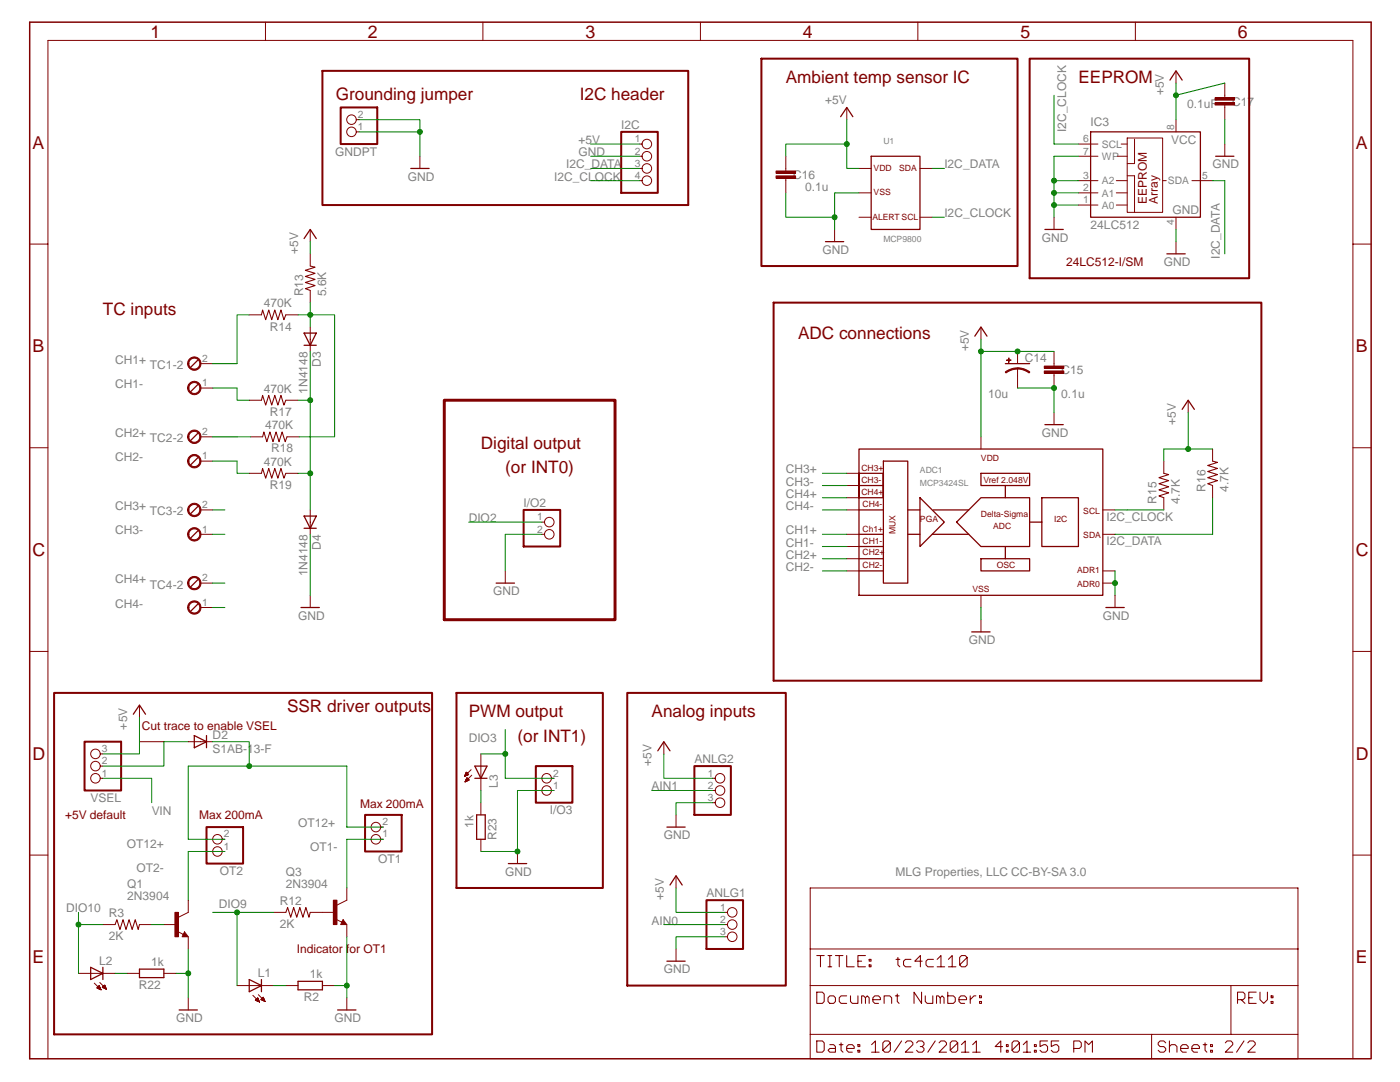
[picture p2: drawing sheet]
<svg xmlns="http://www.w3.org/2000/svg" width="279mm" height="216mm" viewBox="0 0 279 216" stroke-linecap="round" stroke-linejoin="round" font-family="sans-serif">
<path d="M64.3 14.1h73.1v26.8h-73.1zM152 11.7h51.1v41.4h-51.1zM205.5 11.7h43.8v43.8h-43.8zM154.4 60.4h97.3v75.4h-97.3zM10.8 138.3h75.4v68.1h-75.4zM91.1 138.3h29.2v38.9h-29.2zM125.2 138.3h31.6v58.4h-31.6z" fill="none" stroke="#800000" stroke-width=".4"/>
<path d="M27.8 148h4.9M37.6 179.6v2.5M32.7 184.5h2.4M37.6 186.9v2.5M37.6 199.1v2.4M69.2 199.1v2.4" fill="none" stroke="#800000" stroke-width=".2"/>
<path d="M88.7 79.9h34v43.8h-34z" fill="none" stroke="#800000" stroke-width=".59"/>
<path d="M35.8 201.5h3.6M67.4 201.5h3.6" fill="none" stroke="#800000" stroke-width=".25"/>
<path d="M34.9 182.1h.7v4.8h-.7z" fill="#800000"/>
<path d="M69.2 177.2v2.4M34.9 182.1h.7v4.8h-.7zM35.4 185.9l1.2 .6M36.8 185.9l.8 1h-1.3zM37.6 182.1l-2 .9M64.3 182.1h2.5M69.2 184.5v2.4" fill="none" stroke="#800000" stroke-width=".2"/>
<path d="M36.8 186.4l.2 .3h-.4l.2-.5 .5 .6h-.7" fill="none" stroke="#800000" stroke-width=".25"/>
<path d="M66.5 179.6h.7v4.9h-.7z" fill="#800000"/>
<g fill="none" stroke="#800000" stroke-width=".2">
<path d="M195.8 65.3v2.4M203.1 73.5v1.5M237.1 79.9v2.4M169 94.4h2.4M169 96.9h2.4M169 99.3h2.4M195.8 87.2v2.4M169 106.6h2.4M169 109.1h2.4M169 111.5h2.4M169 113.9h2.4M169 101.7h2.4"/>
<path d="M195.8 118.8v2.4M220.1 106.6h2.4M220.1 113.9h2.4M220.1 101.7h2.4M220.1 116.4h2.4M195.8 123.7v2.4M37.6 148h4.8M110 157.7h.6M110 155.3h.6M132.5 148v2.4M142.2 157.7h.5M142.2 155.3h.5"/>
<path d="M44.3 167.5h.6M44.3 169.9h.6M66.5 179.6h.7v4.9h-.7zM69.2 179.6l-1.9 1M76 167.5h.5M76 165h.5M103.3 169.9v2.4M134.9 162.6v2.4M134.9 174.8v2.4M142.2 160.2h.5M20.5 184.5h2.5M27.8 184.5h2.5"/>
<path d="M54.6 182.1h2.4M61.9 182.1h2.4M67.1 183.4l1.1 .6M68.5 183.5l.7 1h-1.2zM134.9 189.4v2.4M144.7 184.5h.5M144.7 182.1h.5M144.7 186.9h.5"/>
<circle cx="109.1" cy="155.3" r=".95"/>
<circle cx="109.1" cy="157.7" r=".95"/>
<circle cx="143.7" cy="155.3" r=".95"/>
<circle cx="143.7" cy="157.7" r=".95"/>
<circle cx="43.4" cy="167.5" r=".95"/>
<circle cx="43.4" cy="169.9" r=".95"/>
<circle cx="75" cy="167.5" r=".95"/>
<circle cx="75" cy="165" r=".95"/>
<circle cx="143.7" cy="160.2" r=".95"/>
<circle cx="146.1" cy="186.9" r=".95"/>
<circle cx="146.1" cy="182.1" r=".95"/>
<circle cx="146.1" cy="184.5" r=".95"/>
</g>
<g fill="none" stroke="#800000" stroke-width=".25">
<path d="M194.5 67.1l1.3-1.8 1.2 1.8M200.6 72.6h4.9M171.4 89.6h48.7v29.2h-48.7zM171.4 99.3h4.9M171.4 94.4h4.9M171.4 96.9h4.9M176.3 92h4.9v24.4h-4.9zM183.6 99.3l4.9 4.9-4.9 4.9zM195.8 94.4h9.7v2.5h-9.7zM200.6 96.9v2.4M207.9 99.3h7.3v9.8h-7.3zM235.9 81.7l1.2-1.8 1.3 1.8"/>
<path d="M171.4 101.7h4.9M171.4 106.6h4.9M171.4 109.1h4.9M171.4 113.9h4.9M171.4 111.5h4.9M181.2 101.7h2.4M181.2 106.6h2.4M186 106.6h7.3M186.3 101.7h7M193.3 101.7l2.5-2.4h9.7v9.8h-9.7l-4.9-4.9zM195.8 111.5h9.7v2.4h-9.7zM200.6 109.1v2.4"/>
<path d="M205.5 104.2h2.4M193.9 126.1h3.7M38.8 146.8l2.4 1.2-2.4 1.2zM41.2 146.8v2.4M131.3 149.8l1.2-1.8 1.2 1.8M101.5 172.3h3.6M133.1 165h3.6M133.7 176.6l1.2-1.8 1.2 1.8M68.5 184l.1 .3h-.4l.3-.5 .5 .6h-.8M133.1 191.8h3.6"/>
</g>
<path d="M23 184.5l.3-1 .6 2 .7-2 .5 2 .7-2 .6 2 .6-2 .6 2 .2-1M57 182.1l.4-1 .6 1.9 .6-1.9 .6 1.9 .6-1.9 .7 1.9 .5-1.9 .7 1.9 .2-.9" fill="none" stroke="#800000" stroke-width=".21"/>
<path d="M106.9 152.9h7.3v7.3h-7.3zM138.6 152.9h7.3v9.7h-7.3zM41.2 165h7.3v7.3h-7.3zM72.9 162.6h7.3v7.3h-7.3zM141 179.6h7.3v9.8h-7.3z" fill="none" stroke="#800000" stroke-width=".4"/>
<path d="M203.1 73.4l1.3 .2 1.1 .6-.1 .2-1.4-.6-.9-.2z" fill-rule="evenodd" fill="#800000"/>
<path d="M203.1 73.4l1.3 .2 1.1 .6-.1 .2-1.4-.6-.9-.2z" fill="none" stroke="#800000" stroke-width=".2"/>
<path d="M200.6 74.2l1.2-.6 1.3-.2v.2l-1 .2-1.3 .6z" fill-rule="evenodd" fill="#800000"/>
<path d="M200.6 74.2l1.2-.6 1.3-.2v.2l-1 .2-1.3 .6zM203.1 70.1v2.5M203.1 75v2.4" fill="none" stroke="#800000" stroke-width=".2"/>
<path d="M200.9 71.8h.9v.1h-.9z" fill="#800000"/>
<path d="M200.9 71.8h.9v.1h-.9z" fill="none" stroke="#800000" stroke-width=".2"/>
<path d="M201.3 71.4h.1v.9h-.1z" fill="#800000"/>
<path d="M201.3 71.4h.1v.9h-.1zM210.4 70.1v2.5M210.4 75v2.4" fill="none" stroke="#800000" stroke-width=".2"/>
<path d="M208.4 74h3.9v.5h-3.9z" fill="#800000"/>
<path d="M208.4 74h3.9v.5h-3.9z" fill="none" stroke="#800000" stroke-width=".2"/>
<path d="M208.4 73h3.9v.5h-3.9z" fill="#800000"/>
<g fill="none" stroke="#800000" stroke-width=".2">
<path d="M156.8 31.2v2.4M156.8 36v2.5M169 21.4v2.5M171.4 33.6h2.5M171.4 38.5h2.5M183.6 33.6h2.4M166.6 45.8v2.4M171.4 43.3h2.5M183.6 43.3h2.4M208.4 73h3.9v.5h-3.9zM210.4 72.6v.4M210.4 74.5v.5"/>
<path d="M210.4 82.3v2.4M232.3 92v2.4M232.3 99.3v2.4M242 89.6v2.4M242 96.9v2.4M222.5 118.8v2.4"/>
</g>
<path d="M167.8 23.3l1.2-1.9 1.2 1.9M173.9 31.2h9.7v14.6h-9.7zM164.7 48.2h3.7M208.5 84.7h3.7M220.7 121.2h3.7" fill="none" stroke="#800000" stroke-width=".25"/>
<path d="M232.3 94.4l.9 .3-1.9 .6 1.9 .6-1.9 .6 1.9 .6-1.9 .6 1.9 .6-1.9 .7 1 .3M242 92l1 .3-2 .6 2 .6-2 .6 2 .6-2 .6 2 .6-2 .6 1 .4" fill="none" stroke="#800000" stroke-width=".21"/>
<path d="M154.9 35.1h3.9v.5h-3.9z" fill="#800000"/>
<path d="M154.9 35.1h3.9v.5h-3.9z" fill="none" stroke="#800000" stroke-width=".2"/>
<path d="M154.9 34.1h3.9v.5h-3.9z" fill="#800000"/>
<g fill="none" stroke="#800000" stroke-width=".2">
<path d="M234.7 14.1v2.5M244.4 16.6v2.4M154.9 34.1h3.9v.5h-3.9zM156.8 33.6v.5M156.8 35.6v.4M215.2 28.7h3.9M215.2 36h3.9M215.2 38.5h3.9M215.2 31.2h3.9M222.8 36h2.2M222.8 38.5h2.2M223 31.2h2"/>
<path d="M223.8 28.7h1.2M225 27.5h7v14.9h-7zM225 35.1h1.4v7.3M226.4 27.8v4.8h-1.4M232 36h.7M234.7 23.9v2.4M237.9 36h4.1M244.4 21.4v2.5M210.4 43.3v2.5M215.2 40.9h3.9M222.8 40.9h2.2M234.7 43.3v2.5"/>
<path d="M234.7 48.2v2.5"/>
</g>
<path d="M233.5 16l1.2-1.9 1.2 1.9M217.7 26.3h21.9v17h-21.9zM208.5 45.8h3.7M232.9 50.7h3.6" fill="none" stroke="#800000" stroke-width=".25"/>
<path d="M242.5 20.5h3.9v.5h-3.9z" fill="#800000"/>
<path d="M242.5 20.5h3.9v.5h-3.9z" fill="none" stroke="#800000" stroke-width=".2"/>
<path d="M242.5 19.5h3.9v.5h-3.9z" fill="#800000"/>
<g fill="none" stroke="#800000" stroke-width=".2">
<path d="M53 4.4v3.7M96.4 4.4v3.7M139.8 4.4v3.7M183.2 4.4v3.7M226.6 4.4v3.7M242.5 19.5h3.9v.5h-3.9zM244.4 19v.5M244.4 21v.4M244.4 28.7v2.5M5.9 48.7h3.7M270 48.7h3.6M5.9 89.3h3.7"/>
<path d="M270 89.3h3.6M5.9 130h3.7M270 130h3.6M5.9 170.6h3.7M270 170.6h3.6M161.7 196.7h97.3M161.7 189.4h97.3M245.7 196.7v9.7M9.6 211.3v-203.2h260.4v203.2M161.7 206.4h84M229.8 206.4v4.9M245.7 206.4h13.3v4.9h-97.3v-34.1h97.3v29.2"/>
</g>
<path d="M242.6 31.2h3.7" fill="none" stroke="#800000" stroke-width=".25"/>
<path d="M5.9 4.4h267.7v206.9h-267.7z" fill="none" stroke="#800000" stroke-width=".3"/>
<g fill="none" stroke="#800000" stroke-width=".21">
<path d="M163 198h1.1l.4 .4v1.4l-.4 .4h-1.1zM163 190.7h1.5M163.7 190.7v2.2M165.2 190.7h.8M165.2 192.9h.8M165.6 198.7h.8l.3 .4v.7l-.3 .4h-.8l-.4-.4v-.7zM165.6 190.7v2.2M166.7 190.7h1.5M167.5 190.7v2.2M169 190.7v2.2h1.5M169 198.7h-1.1l-.4 .4v.7l.4 .4h1.1M169.7 198.7v1.1l.4 .4h1.1v-1.5"/>
<path d="M171.2 191.8h.8M172.7 190.7h-1.5v2.2h1.5M172.7 199.1l.4-.4 .4 .4v1.1M173.5 191.4h.3v.4h-.3zM173.5 192.5h.3v.4h-.3zM174.2 199.5h1.5v-.4l-.4-.4h-.7l-.4 .4v.7l.4 .4h.7M178.7 198.7h.7M178.8 191.4h.8M179.1 198.4v1.4l.3 .4M179.2 191.1v1.4l.4 .4M181.8 191.4h-1.1l-.4 .4v.7l.4 .4h1.1M183.9 198v2.2l-1.5-2.2v2.2"/>
<path d="M184 191.8h-1.4l1.1-1.1v2.2M184.7 198.7v1.1l.3 .4h1.2v-1.5M186.3 191.4h-1.1l-.4 .4v.7l.4 .4h1.1M187 191.4l.8-.7v2.2M187 192.9h1.5M187.6 199.1l.4-.4 .4 .4v1.1M189.1 198v2.2h1.2l.3-.4v-.7l-.3-.4h-1.2M189.3 191.4l.7-.7v2.2M189.3 192.9h1.5M191.4 199.5h1.5v-.4l-.4-.4h-.7l-.4 .4v.7l.4 .4h.7M193 191.1l-1.5 1.4 .4 .4h.7l.4-.4v-1.4l-.4-.4h-.7l-.4 .4v1.4M193.6 198.7v1.5"/>
<path d="M194.8 198.7h-.4l-.8 .8M195.5 198.7h.4v.4h-.4zM195.5 199.8h.4v.4h-.4zM247 199.5h1.1l.4-.4v-.7l-.4-.4h-1.1v2.2M247.7 199.5l.8 .7M249.2 199.1h.8M250.7 198h-1.5v2.2h1.5M251.5 198v1.5l.7 .7 .7-.7v-1.5M253.7 198.7h.4v.4h-.4zM253.7 199.8h.4v.4h-.4zM163 207.7h1.1l.4 .4v1.5l-.4 .4h-1.1zM165.6 208.4h.8l.3 .4v1.2h-1.1l-.4-.4 .4-.4h1.1"/>
<path d="M167.5 208.4h.7M167.9 208.1v1.5l.3 .4M169 209.2h1.5v-.4l-.4-.4h-.7l-.4 .4v.8l.4 .4h.7M171.2 208.4h.4v.4h-.4zM171.2 209.6h.4v.4h-.4zM172 200.2v-1.5h.3l.4 .4v1.1M173.9 208.4l.8-.7v2.3M173.9 210h1.6M176.4 200.2v-1.5h1.2l.3 .4v1.1M177.7 208.1l-1.5 1.5 .4 .4h.7l.4-.4v-1.5l-.4-.4h-.7l-.4 .4v1.5M179.9 207.7l-1.5 2.3M180.7 208.1l.4-.4h.7l.4 .4v.3l-1.5 1.6h1.5"/>
<path d="M182.9 208.1l.4-.4h.7l.4 .4v.3l-.4 .4h-.3M184 208.8l.4 .4v.4l-.4 .4h-.7l-.4-.4M186.6 207.7l-1.4 2.3M186.9 200.2v-1.5h.4l.3 .4v1.1M187.4 208.1l.4-.4h.7l.4 .4v.3l-1.5 1.6h1.5M191.1 208.1l-1.5 1.5 .4 .4h.8l.3-.4v-1.5l-.3-.4h-.8l-.4 .4v1.5M191.9 208.4l.7-.7v2.3M191.9 210h1.5M194.1 208.4l.8-.7v2.3M194.1 210h1.5M200.1 208.8h-1.5l1.1-1.1v2.3M200.9 208.4h.3v.4h-.3z"/>
<path d="M200.9 209.6h.3v.4h-.3zM203.5 208.1l-1.5 1.5 .3 .4h.8l.4-.4v-1.5l-.4-.4h-.8l-.3 .4v1.5M204.2 208.4l.8-.7v2.3M204.2 210h1.5M206.4 208.4h.4v.4h-.4zM206.4 209.6h.4v.4h-.4zM209.1 207.7h-1.5v1.1l.7-.4h.4l.4 .4v.8l-.4 .4h-.8l-.3-.4M211.3 207.7h-1.5v1.1l.8-.4h.3l.4 .4v.8l-.4 .4h-.7l-.4-.4M214.3 209.2h1.1l.4-.4v-.7l-.4-.4h-1.1v2.3M216.5 210v-2.3l.8 .7 .7-.7v2.3M232.6 208.1l-.3-.4h-.8l-.4 .4v.3l.4 .4h.8l.3 .4v.4l-.3 .4h-.8l-.4-.4M233.4 208.8l.4-.4h.7l.4 .4v1.2"/>
<path d="M233.4 207.7v2.3M235.6 209.2h1.5v-.4l-.4-.4h-.7l-.4 .4v.8l.4 .4h.7M237.9 209.2h1.5v-.4l-.4-.4h-.7l-.4 .4v.8l.4 .4h.7M240.1 208.4h.8M240.5 208.1v1.5l.4 .4M241.6 208.4h.4v.4h-.4zM241.6 209.6h.4v.4h-.4zM244.5 208.1l.4-.4h.8l.3 .4v.3l-1.5 1.6h1.5M248.3 207.7l-1.5 2.3M249 208.1l.4-.4h.7l.4 .4v.3l-1.5 1.6h1.5"/>
</g>
<path d="M37.8 105.7a1.33 1.33 0 0 1 2.1 .3 1.33 1.33 0 0 1-.8 1.9 1.33 1.33 0 0 1-1.7-1.3h.3a1.1 1.1 0 0 1 1.6-.9 1.1 1.1 0 0 1 .1 1.9 1.1 1.1 0 0 1-1.7-.7v-.3h-.3l.2-.6z" fill-rule="evenodd" fill="#800000"/>
<path d="M37.8 105.7a1.33 1.33 0 0 1 2.1 .3 1.33 1.33 0 0 1-.8 1.9 1.33 1.33 0 0 1-1.7-1.3h.3a1.1 1.1 0 0 1 1.6-.9 1.1 1.1 0 0 1 .1 1.9 1.1 1.1 0 0 1-1.7-.7v-.3h-.3l.2-.6zM40 106.6h2.4" fill="none" stroke="#800000" stroke-width=".2"/>
<path d="M39.5 105.9l-1.4 1.5" fill="none" stroke="#800000" stroke-width=".25"/>
<path d="M37.8 100.8a1.33 1.33 0 0 1 2.1 .3 1.33 1.33 0 0 1-.8 2 1.33 1.33 0 0 1-1.7-1.4h.3a1.1 1.1 0 0 1 1.6-.8 1.1 1.1 0 0 1 .1 1.8 1.1 1.1 0 0 1-1.7-.7v-.3h-.3l.2-.6z" fill-rule="evenodd" fill="#800000"/>
<path d="M37.8 100.8a1.33 1.33 0 0 1 2.1 .3 1.33 1.33 0 0 1-.8 2 1.33 1.33 0 0 1-1.7-1.4h.3a1.1 1.1 0 0 1 1.6-.8 1.1 1.1 0 0 1 .1 1.8 1.1 1.1 0 0 1-1.7-.7v-.3h-.3l.2-.6zM40 101.7h2.4" fill="none" stroke="#800000" stroke-width=".2"/>
<path d="M39.5 101l-1.4 1.5" fill="none" stroke="#800000" stroke-width=".25"/>
<path d="M37.8 76.5a1.33 1.33 0 0 1 2.1 .3 1.33 1.33 0 0 1-.8 1.9 1.33 1.33 0 0 1-1.7-1.3h.3a1.1 1.1 0 0 1 1.6-.9 1.1 1.1 0 0 1 .2 1.9 1.1 1.1 0 0 1-1.8-.7v-.3h-.3l.2-.6z" fill-rule="evenodd" fill="#800000"/>
<path d="M37.8 76.5a1.33 1.33 0 0 1 2.1 .3 1.33 1.33 0 0 1-.8 1.9 1.33 1.33 0 0 1-1.7-1.3h.3a1.1 1.1 0 0 1 1.6-.9 1.1 1.1 0 0 1 .2 1.9 1.1 1.1 0 0 1-1.8-.7v-.3h-.3l.2-.6zM40 77.4h2.4" fill="none" stroke="#800000" stroke-width=".2"/>
<path d="M39.5 76.7l-1.4 1.4" fill="none" stroke="#800000" stroke-width=".25"/>
<path d="M37.8 71.6a1.33 1.33 0 0 1 2.1 .3 1.33 1.33 0 0 1-.8 2 1.33 1.33 0 0 1-1.7-1.3h.3a1.1 1.1 0 0 1 1.6-1 1.1 1.1 0 0 1 .2 1.9 1.1 1.1 0 0 1-1.8-.7v-.2h-.3l.2-.7z" fill-rule="evenodd" fill="#800000"/>
<path d="M37.8 71.6a1.33 1.33 0 0 1 2.1 .3 1.33 1.33 0 0 1-.8 2 1.33 1.33 0 0 1-1.7-1.3h.3a1.1 1.1 0 0 1 1.6-1 1.1 1.1 0 0 1 .2 1.9 1.1 1.1 0 0 1-1.8-.7v-.2h-.3l.2-.7zM40 72.6h2.4" fill="none" stroke="#800000" stroke-width=".2"/>
<path d="M39.5 71.8l-1.4 1.5" fill="none" stroke="#800000" stroke-width=".25"/>
<path d="M37.8 91.1a1.33 1.33 0 0 1 2.1 .3 1.33 1.33 0 0 1-.8 1.9 1.33 1.33 0 0 1-1.7-1.3h.3a1.1 1.1 0 0 1 1.6-.9 1.1 1.1 0 0 1 .1 1.9 1.1 1.1 0 0 1-1.7-.7v-.3h-.3l.2-.6z" fill-rule="evenodd" fill="#800000"/>
<path d="M37.8 91.1a1.33 1.33 0 0 1 2.1 .3 1.33 1.33 0 0 1-.8 1.9 1.33 1.33 0 0 1-1.7-1.3h.3a1.1 1.1 0 0 1 1.6-.9 1.1 1.1 0 0 1 .1 1.9 1.1 1.1 0 0 1-1.7-.7v-.3h-.3l.2-.6zM40 92h2.4" fill="none" stroke="#800000" stroke-width=".2"/>
<path d="M39.5 91.3l-1.4 1.5" fill="none" stroke="#800000" stroke-width=".25"/>
<path d="M37.8 86.2a1.33 1.33 0 0 1 2.1 .3 1.33 1.33 0 0 1-.8 2 1.33 1.33 0 0 1-1.7-1.3h.3a1.1 1.1 0 0 1 1.6-1 1.1 1.1 0 0 1 .2 1.9 1.1 1.1 0 0 1-1.8-.7v-.2h-.3l.2-.7z" fill-rule="evenodd" fill="#800000"/>
<path d="M37.8 86.2a1.33 1.33 0 0 1 2.1 .3 1.33 1.33 0 0 1-.8 2 1.33 1.33 0 0 1-1.7-1.3h.3a1.1 1.1 0 0 1 1.6-1 1.1 1.1 0 0 1 .2 1.9 1.1 1.1 0 0 1-1.8-.7v-.2h-.3l.2-.7zM40 87.2h2.4" fill="none" stroke="#800000" stroke-width=".2"/>
<path d="M39.5 86.4l-1.4 1.5" fill="none" stroke="#800000" stroke-width=".25"/>
<path d="M37.8 120.3a1.33 1.33 0 0 1 2.1 .3 1.33 1.33 0 0 1-.8 1.9 1.33 1.33 0 0 1-1.7-1.3h.3a1.1 1.1 0 0 1 1.6-.9 1.1 1.1 0 0 1 .1 1.9 1.1 1.1 0 0 1-1.7-.7v-.3h-.3l.2-.7z" fill-rule="evenodd" fill="#800000"/>
<path d="M37.8 120.3a1.33 1.33 0 0 1 2.1 .3 1.33 1.33 0 0 1-.8 1.9 1.33 1.33 0 0 1-1.7-1.3h.3a1.1 1.1 0 0 1 1.6-.9 1.1 1.1 0 0 1 .1 1.9 1.1 1.1 0 0 1-1.7-.7v-.3h-.3l.2-.7zM40 121.2h2.4" fill="none" stroke="#800000" stroke-width=".2"/>
<path d="M39.5 120.5l-1.4 1.5" fill="none" stroke="#800000" stroke-width=".25"/>
<path d="M37.8 115.4a1.34 1.34 0 0 1 2.1 .3 1.34 1.34 0 0 1-.8 1.9 1.34 1.34 0 0 1-1.7-1.2h.3a1.1 1.1 0 0 1 1.6-.9 1.1 1.1 0 0 1 .1 1.8 1.1 1.1 0 0 1-1.7-.7v-.2h-.3z" fill-rule="evenodd" fill="#800000"/>
<g fill="none" stroke="#800000" stroke-width=".2">
<path d="M71.1 26.3h.5M71.1 23.9h.5M83.8 31.2v2.4M127.6 28.7h.5M127.6 31.2h.5M127.6 33.6h.5M127.6 36h.5M61.9 45.8v2.4M61.9 50.7v2.4M61.9 58v2.4M49.7 62.8h2.5M49.7 79.9h2.5"/>
<path d="M57 62.8h2.5M57 79.9h2.5M61.9 65.3v4.8M49.7 94.4h2.5M50 87.2h2.4M57 94.4h2.5M57.3 87.2h2.4M37.8 115.4a1.34 1.34 0 0 1 2.1 .3 1.34 1.34 0 0 1-.8 1.9 1.34 1.34 0 0 1-1.7-1.2h.3a1.1 1.1 0 0 1 1.6-.9 1.1 1.1 0 0 1 .1 1.8 1.1 1.1 0 0 1-1.7-.7v-.2h-.3zM40 116.4h2.4M61.9 101.7v4.9M61.9 118.8v2.4M100.8 113.9v2.5"/>
<path d="M108.1 104.2h.6M108.1 106.6h.6M20 155.3h.5M20 152.9h.5M20 150.4h.5M27.8 140.7v2.4M92.8 154.8h.2M92.8 154.7h.5M92.8 154.6h.7M92.8 155.9h.2M92.9 154.5h.5M92.9 155.8h.4"/>
<path d="M92.9 154.3h.4M92.9 155.7h.6M93 154.2h.2M93 155.6h.6M93 154.1h.1M93 155.5h.5M93.1 155.4h.3M93.1 155.3h.2M93.2 155.2l.5 .5-.9 .3zM94 153.6l-1.3 1.3 .3-.8 .5 .5-.8 .3M94.1 154.7l-1.3 1.3M96 150.4v7.3"/>
<path d="M96 160.2v2.4M96 167.5v2.4M15.7 194.2h7.3M18.8 196.2l1.4 1.3M19.4 197.1h.6M19.5 197.2h.5M19.5 197h.4M19.6 196.9h.3M19.7 197.3h.4M19.7 196.7h.1M19.8 196.7l.4 .8-.9-.4zM19.9 196l1.4 1.4"/>
<path d="M20 197.4h.1M20.5 197h.6M20.6 197.1h.5M20.6 196.9h.4M20.7 196.7h.3M20.8 196.6h.1M20.8 197.2h.4M20.9 196.5l.4 .9-.9-.4zM21.1 197.3h.1M25.4 194.2h2.4M32.7 194.2h2.4M47.3 196.7h7.3"/>
<path d="M50.5 198.6l1.3 1.3M50.9 199.6l.5-.5 .4 .8zM51 199.6h.6M51.1 199.5h.5M51.2 199.4h.4M51.3 199.7h.4M51.3 199.3h.2M51.4 199.2h.1M51.5 199.8h.3M51.6 198.5l1.3 1.3M52 199.5l.5-.5 .4 .8zM52.1 199.5h.6"/>
<path d="M52.1 199.4h.6M52.2 199.3h.5M52.4 199.2h.2M52.4 199.6h.4M52.5 199h.1M52.6 199.7h.3M57 196.7h2.5M64.3 196.7h2.5"/>
<circle cx="70.1" cy="26.3" r=".95"/>
<circle cx="70.1" cy="23.9" r=".95"/>
<circle cx="129.1" cy="31.2" r=".95"/>
<circle cx="129.1" cy="33.6" r=".95"/>
<circle cx="129.1" cy="28.7" r=".95"/>
<circle cx="129.1" cy="36" r=".95"/>
<circle cx="109.6" cy="106.6" r=".95"/>
<circle cx="109.6" cy="104.2" r=".95"/>
<circle cx="19" cy="155.3" r=".95"/>
<circle cx="19" cy="150.4" r=".95"/>
<circle cx="19" cy="152.9" r=".95"/>
</g>
<g fill="none" stroke="#800000" stroke-width=".25">
<path d="M82 33.6h3.6M60.7 47.6l1.2-1.8 1.2 1.8M60.7 66.5h2.4l-1.2 2.4zM60.7 68.9h2.4M39.5 115.6l-1.4 1.5M60.7 103h2.4l-1.2 2.4zM60.7 105.4h2.4M99 116.4h3.7M60.1 121.2h3.6M26.6 142.5l1.2-1.8 1.2 1.8M94.8 152.9h2.4l-1.2 2.4zM94.8 155.3h2.4"/>
<path d="M95.1 162.6h1.7v4.9h-1.7zM18.1 193l2.4 1.2-2.4 1.3zM20.5 193v2.5M27.8 193.4h4.9v1.7h-4.9zM49.7 195.5l2.5 1.2-2.5 1.2zM52.2 195.5v2.4M59.5 195.8h4.8v1.7h-4.8z"/>
</g>
<path d="M68 21.4h7.3v7.3h-7.3zM124 26.3h7.3v12.2h-7.3zM104.5 101.7h7.3v7.4h-7.3zM16.9 148h7.3v9.7h-7.3z" fill="none" stroke="#800000" stroke-width=".4"/>
<path d="M61.9 53.1l1 .2-2 .6 2 .6-2 .7 2 .6-2 .6 2 .6-2 .6 1 .4M52.2 62.8l.2-1 .6 2 .6-2 .6 2 .6-2 .7 2 .6-2 .6 2 .3-1M52.2 79.9l.2-1 .6 1.9 .6-1.9 .6 1.9 .6-1.9 .7 1.9 .6-1.9 .6 1.9 .3-.9M52.2 94.4l.2-.9 .6 1.9 .6-1.9 .6 1.9 .6-1.9 .7 1.9 .6-1.9 .6 1.9 .3-1M52.4 87.2l.3-1 .6 1.9 .6-1.9 .6 1.9 .6-1.9 .6 1.9 .6-1.9 .6 1.9 .4-.9" fill="none" stroke="#800000" stroke-width=".21"/>
<path d="M35.1 194.2h2.5M37.6 189.4v9.7" fill="none" stroke="#008000" stroke-width=".2"/>
<circle cx="37.6" cy="194.2" r=".49" fill="#008000"/>
<g fill="none" stroke="#008000" stroke-width=".2">
<path d="M110.6 157.7h-7.3v12.2h-7.3"/>
<circle cx="37.6" cy="194.2" r=".49"/>
</g>
<circle cx="103.3" cy="169.9" r=".49" fill="#008000"/>
<g fill="none" stroke="#008000" stroke-width=".2">
<path d="M142.2 160.2h-7.3v2.4M66.8 196.7h2.4M69.2 186.9v12.2M144.7 186.9h-9.8v2.5"/>
<circle cx="103.3" cy="169.9" r=".49"/>
</g>
<circle cx="69.2" cy="196.7" r=".49" fill="#008000"/>
<circle cx="69.2" cy="196.7" r=".49" fill="none" stroke="#008000" stroke-width=".2"/>
<path d="M203.1 77.4h7.3v4.9M195.8 121.2v2.5" fill="none" stroke="#008000" stroke-width=".21"/>
<circle cx="210.4" cy="77.4" r=".49" fill="#008000"/>
<circle cx="210.4" cy="77.4" r=".49" fill="none" stroke="#008000" stroke-width=".2"/>
<path d="M222.5 113.9v4.9" fill="none" stroke="#008000" stroke-width=".21"/>
<circle cx="222.5" cy="116.4" r=".49" fill="#008000"/>
<g fill="none" stroke="#008000" stroke-width=".2">
<path d="M156.8 38.5v4.8h9.8"/>
<circle cx="222.5" cy="116.4" r=".49"/>
</g>
<path d="M171.4 38.5h-4.8v7.3" fill="none" stroke="#008000" stroke-width=".21"/>
<circle cx="166.6" cy="43.3" r=".49" fill="#008000"/>
<g fill="none" stroke="#008000" stroke-width=".2">
<path d="M210.4 36h4.8M215.2 31.2h-4.8v12.1"/>
<circle cx="166.6" cy="43.3" r=".49"/>
</g>
<circle cx="210.4" cy="36" r=".49" fill="#008000"/>
<g fill="none" stroke="#008000" stroke-width=".2">
<path d="M210.4 38.5h4.8"/>
<circle cx="210.4" cy="36" r=".49"/>
</g>
<circle cx="210.4" cy="38.5" r=".49" fill="#008000"/>
<g fill="none" stroke="#008000" stroke-width=".2">
<path d="M210.4 40.9h4.8"/>
<circle cx="210.4" cy="38.5" r=".49"/>
</g>
<circle cx="210.4" cy="40.9" r=".49" fill="#008000"/>
<g fill="none" stroke="#008000" stroke-width=".2">
<path d="M71.6 23.9h12.2v7.3M71.6 26.3h12.2M117.9 31.2h9.7M244.4 23.9v4.8M234.7 45.8v2.4"/>
<circle cx="210.4" cy="40.9" r=".49"/>
</g>
<circle cx="83.8" cy="26.3" r=".49" fill="#008000"/>
<g fill="none" stroke="#008000" stroke-width=".2">
<path d="M61.9 106.6v12.2M108.1 106.6h-7.3v7.3M132.5 150.4v4.9h9.7M134.9 177.2v4.9h9.8"/>
<circle cx="83.8" cy="26.3" r=".49"/>
</g>
<path d="M210.4 70.1h-14.6v17.1" fill="none" stroke="#008000" stroke-width=".21"/>
<circle cx="203.1" cy="70.1" r=".49" fill="#008000"/>
<circle cx="203.1" cy="70.1" r=".49" fill="none" stroke="#008000" stroke-width=".2"/>
<circle cx="195.8" cy="70.1" r=".49" fill="#008000"/>
<g fill="none" stroke="#008000" stroke-width=".2">
<path d="M232.3 89.6v2.4M237.1 82.3v7.3"/>
<circle cx="195.8" cy="70.1" r=".49"/>
</g>
<path d="M195.8 67.7v2.4M232.3 89.6h9.7" fill="none" stroke="#008000" stroke-width=".21"/>
<circle cx="237.1" cy="89.6" r=".49" fill="#008000"/>
<g fill="none" stroke="#008000" stroke-width=".2">
<path d="M169 28.7h-12.2v2.5"/>
<circle cx="237.1" cy="89.6" r=".49"/>
</g>
<path d="M169 23.9v9.7h2.4" fill="none" stroke="#008000" stroke-width=".21"/>
<circle cx="169" cy="28.7" r=".49" fill="#008000"/>
<g fill="none" stroke="#008000" stroke-width=".2">
<path d="M234.7 16.6v7.3M244.4 16.6l-9.7 2.4"/>
<circle cx="169" cy="28.7" r=".49"/>
</g>
<circle cx="234.7" cy="19" r=".49" fill="#008000"/>
<g fill="none" stroke="#008000" stroke-width=".2">
<path d="M117.9 28.7h9.7M61.9 48.2v2.5M27.8 143.1v7.3h-7.3M15.7 182.1v2.4M20.5 184.5h-4.8v9.7"/>
<circle cx="234.7" cy="19" r=".49"/>
</g>
<circle cx="15.7" cy="184.5" r=".49" fill="#008000"/>
<g fill="none" stroke="#008000" stroke-width=".2">
<path d="M130 157.7h12.2M42.4 182.1h12.2M47.3 182.1v14.6"/>
<circle cx="15.7" cy="184.5" r=".49"/>
</g>
<circle cx="47.3" cy="182.1" r=".49" fill="#008000"/>
<g fill="none" stroke="#008000" stroke-width=".2">
<path d="M96 150.4h4.8M100.8 145.6v9.7h9.8"/>
<circle cx="47.3" cy="182.1" r=".49"/>
</g>
<circle cx="100.8" cy="150.4" r=".49" fill="#008000"/>
<g fill="none" stroke="#008000" stroke-width=".2">
<path d="M42.4 148h7.3v4.9M44.9 169.9h-7.3v9.7M76.5 165h-7.3v-12.1h-31.6v14.6h7.3M76.5 167.5h-7.3v9.7M30.3 184.5h2.4"/>
<circle cx="100.8" cy="150.4" r=".49"/>
</g>
<circle cx="49.7" cy="152.9" r=".49" fill="#008000"/>
<g fill="none" stroke="#008000" stroke-width=".2">
<path d="M210.4 19v9.7h4.8M117.9 36h9.7M117.9 33.6h9.7M242 36h2.4v14.7M47.3 77.4v2.5h2.4M49.7 62.8h-2.4v9.8M59.5 62.8h2.4M61.9 60.4v4.9M47.3 92v2.4h2.4M47.3 87.2h2.7M242 99.3v2.4M225 101.7h7.3"/>
<path d="M20.5 155.3h9.8v4.9M37.6 148h-4.9v4.9h-12.2M132.5 184.5h12.2"/>
<circle cx="49.7" cy="152.9" r=".49"/>
</g>
<g fill="none" stroke="#008000" stroke-width=".21">
<path d="M186 33.6h2.5M186 43.3h2.5M42.4 72.6h4.9M42.4 77.4h4.9M42.4 87.2h4.9M42.4 92h4.9M164.1 94.4h4.9M164.1 96.9h4.9M164.1 99.3h4.9M42.4 106.6h2.5M42.4 101.7h2.5M42.4 116.4h2.5"/>
<path d="M164.1 106.6h4.9M164.1 109.1h4.9M164.1 111.5h4.9M164.1 113.9h4.9M164.1 101.7h4.9M222.5 101.7h2.5M242 101.7v4.9h-19.5M42.4 121.2h2.5"/>
</g>
<circle cx="61.9" cy="62.8" r=".49" fill="#008000"/>
<g fill="none" stroke="#008000" stroke-width=".2">
<path d="M59.5 79.9h2.4M61.9 62.8h4.9v24.4h-7.1M61.9 70.1v31.6"/>
<circle cx="61.9" cy="62.8" r=".49"/>
</g>
<circle cx="61.9" cy="79.9" r=".49" fill="#008000"/>
<g fill="none" stroke="#008000" stroke-width=".2">
<path d="M59.5 94.4h2.4"/>
<circle cx="61.9" cy="79.9" r=".49"/>
</g>
<circle cx="61.9" cy="94.4" r=".49" fill="#008000"/>
<g fill="none" stroke="#008000" stroke-width=".2">
<path d="M93.5 104.2h14.6M96 157.7v2.5M23 194.2h2.4M54.6 196.7h2.4"/>
<circle cx="61.9" cy="94.4" r=".49"/>
</g>
<g font-size="3.5" fill="#800000">
<text x="30" y="7.5">1</text>
<text x="73.4" y="7.5">2</text>
<text x="116.8" y="7.5">3</text>
<text x="160.2" y="7.5">4</text>
<text x="203.6" y="7.5">5</text>
<text x="247" y="7.5">6</text>
<text x="6.5" y="29.6">A</text>
<text x="270.6" y="29.6">A</text>
<text x="6.5" y="70.3">B</text>
<text x="270.6" y="70.3">B</text>
<text x="6.5" y="110.9">C</text>
<text x="270.6" y="110.9">C</text>
<text x="6.5" y="151.6">D</text>
<text x="270.6" y="151.6">D</text>
<text x="6.5" y="192.2">E</text>
<text x="270.6" y="192.2">E</text>
</g>
<g font-size="3.4" fill="#800000">
<text x="156.8" y="16.6">Ambient temp sensor IC</text>
<text x="215.2" y="16.6">EEPROM</text>
<text x="67" y="20">Grounding jumper</text>
<text x="115.7" y="20">I2C header</text>
<text x="20.5" y="62.8">TC inputs</text>
<text x="159.3" y="67.7">ADC connections</text>
<text x="96" y="89.6">Digital output</text>
<text x="100.8" y="94.4">(or INT0)</text>
<text x="57.3" y="142.2">SSR driver outputs</text>
<text x="93.5" y="143.1">PWM output</text>
<text x="130" y="143.1">Analog inputs</text>
<text x="103.3" y="148">(or INT1)</text>
</g>
<g font-size="2.4" fill="#808080">
<text x="164.7" y="20.7">+5V</text>
<text x="232.3" y="19" transform="rotate(-90 232.3 19)">+5V</text>
<text x="236.9" y="21.6">0.1uF</text>
<text x="245.9" y="21.1">C17</text>
<text x="115.4" y="28.7">+5V</text>
<text x="124" y="25.7">I2C</text>
<text x="212.8" y="26.3" transform="rotate(-90 212.8 26.3)">I2C_CLOCK</text>
<text x="217.7" y="25.1">IC3</text>
<text x="233.7" y="28.7">VCC</text>
<text x="66.9" y="31.1">GNDPT</text>
<text x="113" y="33.6">I2C_DATA</text>
<text x="115.4" y="31.2">GND</text>
<text x="158.3" y="35.7">C16</text>
<text x="188.5" y="33.6">I2C_DATA</text>
<text x="242" y="33.6">GND</text>
<text x="81.4" y="36">GND</text>
<text x="110.6" y="36">I2C_CLOCK</text>
<text x="160.7" y="38.1">0.1u</text>
<text x="188.5" y="43.3">I2C_CLOCK</text>
<text x="217.7" y="45.8">24LC512</text>
<text x="234" y="42.6">GND</text>
<text x="59.5" y="50.7" transform="rotate(-90 59.5 50.7)">+5V</text>
<text x="164.1" y="50.7">GND</text>
<text x="207.9" y="48.2">GND</text>
<text x="232.3" y="53.1">GND</text>
<text x="243.5" y="51.6" transform="rotate(-90 243.5 51.6)">I2C_DATA</text>
<text x="60.5" y="59.2" transform="rotate(-90 60.5 59.2)">R13</text>
<text x="65.1" y="59.2" transform="rotate(-90 65.1 59.2)">5.6K</text>
<text x="52.7" y="61.3">470K</text>
<text x="53.8" y="66">R14</text>
<text x="193.3" y="70.1" transform="rotate(-90 193.3 70.1)">+5V</text>
<text x="23" y="72.6">CH1+</text>
<text x="23" y="77.4">CH1-</text>
<text x="29.9" y="73.6">TC1-2</text>
<text x="64.1" y="73.2" transform="rotate(-90 64.1 73.2)">D3</text>
<text x="204.5" y="72.2">C14</text>
<text x="211.8" y="74.6">C15</text>
<text x="52.7" y="78.4">470K</text>
<text x="53.8" y="83">R17</text>
<text x="61.4" y="78.5" transform="rotate(-90 61.4 78.5)">1N4148</text>
<text x="197.2" y="79.5">10u</text>
<text x="211.8" y="79.5">0.1u</text>
<text x="23" y="87.2">CH2+</text>
<text x="29.9" y="88.2">TC2-2</text>
<text x="52.9" y="85.7">470K</text>
<text x="207.9" y="87.2">GND</text>
<text x="234.7" y="84.7" transform="rotate(-90 234.7 84.7)">+5V</text>
<text x="23" y="92">CH2-</text>
<text x="52.7" y="93">470K</text>
<text x="54.1" y="90.3">R18</text>
<text x="156.8" y="94.4">CH3+</text>
<text x="23" y="101.7">CH3+</text>
<text x="53.8" y="97.6">R19</text>
<text x="104.5" y="101.2">I/O2</text>
<text x="156.8" y="96.9">CH3-</text>
<text x="156.8" y="99.3">CH4+</text>
<text x="156.8" y="101.7">CH4-</text>
<text x="230.8" y="100.5" transform="rotate(-90 230.8 100.5)">R15</text>
<text x="235.4" y="100.5" transform="rotate(-90 235.4 100.5)">4.7K</text>
<text x="240.6" y="98.1" transform="rotate(-90 240.6 98.1)">R16</text>
<text x="245.2" y="98.1" transform="rotate(-90 245.2 98.1)">4.7K</text>
<text x="23" y="106.6">CH3-</text>
<text x="29.9" y="102.8">TC3-2</text>
<text x="93.5" y="104.2">DIO2</text>
<text x="156.8" y="106.6">CH1+</text>
<text x="220.8" y="103.9">I2C_CLOCK</text>
<text x="64.1" y="109.7" transform="rotate(-90 64.1 109.7)">D4</text>
<text x="156.8" y="109.1">CH1-</text>
<text x="156.8" y="111.5">CH2+</text>
<text x="156.8" y="113.9">CH2-</text>
<text x="220.8" y="108.8">I2C_DATA</text>
<text x="23" y="116.4">CH4+</text>
<text x="29.9" y="117.4">TC4-2</text>
<text x="61.4" y="115" transform="rotate(-90 61.4 115)">1N4148</text>
<text x="98.4" y="118.8">GND</text>
<text x="23" y="121.2">CH4-</text>
<text x="59.5" y="123.7">GND</text>
<text x="220.1" y="123.7">GND</text>
<text x="193.3" y="128.5">GND</text>
<text x="25.4" y="145.6" transform="rotate(-90 25.4 145.6)">+5V</text>
<text x="42.4" y="147.5">D2</text>
<text x="93.5" y="148">DIO3</text>
<text x="42.4" y="150.2">S1AB-13-F</text>
<text x="130" y="152.9" transform="rotate(-90 130 152.9)">+5V</text>
<text x="138.6" y="152.3">ANLG2</text>
<text x="18.1" y="160">VSEL</text>
<text x="99.4" y="157.2" transform="rotate(-90 99.4 157.2)">L3</text>
<text x="130" y="157.7">AIN1</text>
<text x="30.3" y="162.6">VIN</text>
<text x="59.5" y="165">OT12+</text>
<text x="94.5" y="165.1" transform="rotate(-90 94.5 165.1)">1k</text>
<text x="99.1" y="167.6" transform="rotate(-90 99.1 167.6)">R23</text>
<text x="109.7" y="162.5">I/O3</text>
<text x="132.5" y="167.5">GND</text>
<text x="25.3" y="169.2">OT12+</text>
<text x="61.9" y="169.9">OT1-</text>
<text x="75.5" y="172.2">OT1</text>
<text x="25.4" y="179.6">2N3904</text>
<text x="25.4" y="177.2">Q1</text>
<text x="27.2" y="174">OT2-</text>
<text x="43.9" y="174.6">OT2</text>
<text x="57" y="177.2">2N3904</text>
<text x="57" y="174.8">Q3</text>
<text x="100.8" y="174.8">GND</text>
<text x="132.5" y="179.6" transform="rotate(-90 132.5 179.6)">+5V</text>
<text x="141" y="179">ANLG1</text>
<text x="178.7" y="174.8">MLG Properties, LLC CC-BY-SA 3.0</text>
<text x="13.2" y="182.1">DIO10</text>
<text x="21.7" y="183.1">R3</text>
<text x="43.7" y="181.1">DIO9</text>
<text x="55.8" y="185.2">2K</text>
<text x="55.8" y="180.6">R12</text>
<text x="130" y="184.5">AIN0</text>
<text x="21.7" y="187.7">2K</text>
<text x="19.8" y="192.5">L2</text>
<text x="27.7" y="197.4">R22</text>
<text x="30.2" y="192.8">1k</text>
<text x="51.5" y="194.9">L1</text>
<text x="61.8" y="195.2">1k</text>
<text x="132.5" y="194.2">GND</text>
<text x="35.1" y="204">GND</text>
<text x="60.7" y="199.8">R2</text>
<text x="66.8" y="204">GND</text>
</g>
<g font-size="2.4" fill="#800000">
<text x="228.9" y="40.7" transform="rotate(-90 228.9 40.7)">EEPROM</text>
<text x="231.1" y="40.7" transform="rotate(-90 231.1 40.7)">Array</text>
<text x="212.8" y="53.1">24LC512-I/SM</text>
<text x="28.3" y="145.6">Cut trace to enable VSEL</text>
<text x="71.9" y="161.1">Max 200mA</text>
<text x="13" y="163.3">+5V default</text>
<text x="39.8" y="163.3">Max 200mA</text>
<text x="59.2" y="190.1">Indicator for OT1</text>
</g>
<g font-size="2.1" fill="#808080">
<text x="71.4" y="23.5">2</text>
<text x="71.4" y="26">1</text>
<text x="126.7" y="28.4">1</text>
<text x="216.2" y="28.4">6</text>
<text x="219.9" y="29.5">SCL</text>
<text x="234.4" y="26" transform="rotate(-90 234.4 26)">8</text>
<text x="126.7" y="30.8">2</text>
<text x="126.7" y="33.3">3</text>
<text x="126.7" y="35.7">4</text>
<text x="216.2" y="35.7">3</text>
<text x="216.2" y="30.8">7</text>
<text x="219.9" y="31.9">WP</text>
<text x="239.9" y="35.7">5</text>
<text x="216.2" y="40.6">1</text>
<text x="216.2" y="38.1">2</text>
<text x="219.9" y="41.7">A0</text>
<text x="219.9" y="39.2">A1</text>
<text x="219.9" y="36.8">A2</text>
<text x="233.1" y="36.8">SDA</text>
<text x="234.4" y="44.8" transform="rotate(-90 234.4 44.8)">4</text>
<text x="40.3" y="77.1">1</text>
<text x="40.3" y="72.2">2</text>
<text x="40.3" y="86.8">2</text>
<text x="40.3" y="91.7">1</text>
<text x="40.3" y="101.4">2</text>
<text x="40.3" y="106.3">1</text>
<text x="107.2" y="103.8">1</text>
<text x="107.2" y="106.3">2</text>
<text x="40.3" y="116">2</text>
<text x="40.3" y="120.9">1</text>
<text x="20.3" y="155">1</text>
<text x="20.3" y="152.5">2</text>
<text x="20.3" y="150.1">3</text>
<text x="110.4" y="155">2</text>
<text x="141.3" y="155">1</text>
<text x="110.4" y="157.4">1</text>
<text x="141.3" y="157.4">2</text>
<text x="141.3" y="159.8">3</text>
<text x="44.7" y="167.1">2</text>
<text x="76.3" y="167.1">1</text>
<text x="76.3" y="164.7">2</text>
<text x="44.7" y="169.5">1</text>
<text x="143.7" y="181.7">1</text>
<text x="143.7" y="184.2">2</text>
<text x="143.7" y="186.6">3</text>
</g>
<g font-size="1.7" fill="#808080">
<text x="176.3" y="28.7">U1</text>
<text x="176.3" y="48.2">MCP9800</text>
<text x="183.6" y="94.4">ADC1</text>
<text x="183.6" y="96.9">MCP3424SL</text>
</g>
<g font-size="1.7" fill="#800000">
<text x="174.3" y="34.1">VDD</text>
<text x="179.5" y="34.1">SDA</text>
<text x="174.3" y="39">VSS</text>
<text x="174.1" y="43.8">ALERT SCL</text>
<text x="171.9" y="94">CH3+</text>
<text x="195.8" y="92">VDD</text>
<text x="171.9" y="98.8">CH4+</text>
<text x="171.9" y="96.4">CH3-</text>
<text x="172.1" y="101.3">CH4-</text>
<text x="196.3" y="96.4">Vref 2.048V</text>
<text x="172.1" y="106.1">Ch1+</text>
<text x="178.7" y="106.6" transform="rotate(-90 178.7 106.6)">MUX</text>
<text x="183.6" y="104.2">PGA</text>
<text x="195.8" y="103.2">Delta-Sigma</text>
<text x="198.2" y="105.6">ADC</text>
<text x="210.4" y="104.2">I2C</text>
<text x="216.2" y="102.5">SCL</text>
<text x="216.2" y="107.4">SDA</text>
<text x="172.1" y="108.6">CH1-</text>
<text x="172.1" y="110.8">CH2+</text>
<text x="172.1" y="113.4">CH2-</text>
<text x="198.9" y="113.4">OSC</text>
<text x="194.1" y="118.1">VSS</text>
<text x="215" y="117.1">ADR0</text>
<text x="215" y="114.4">ADR1</text>
</g>
</svg>
